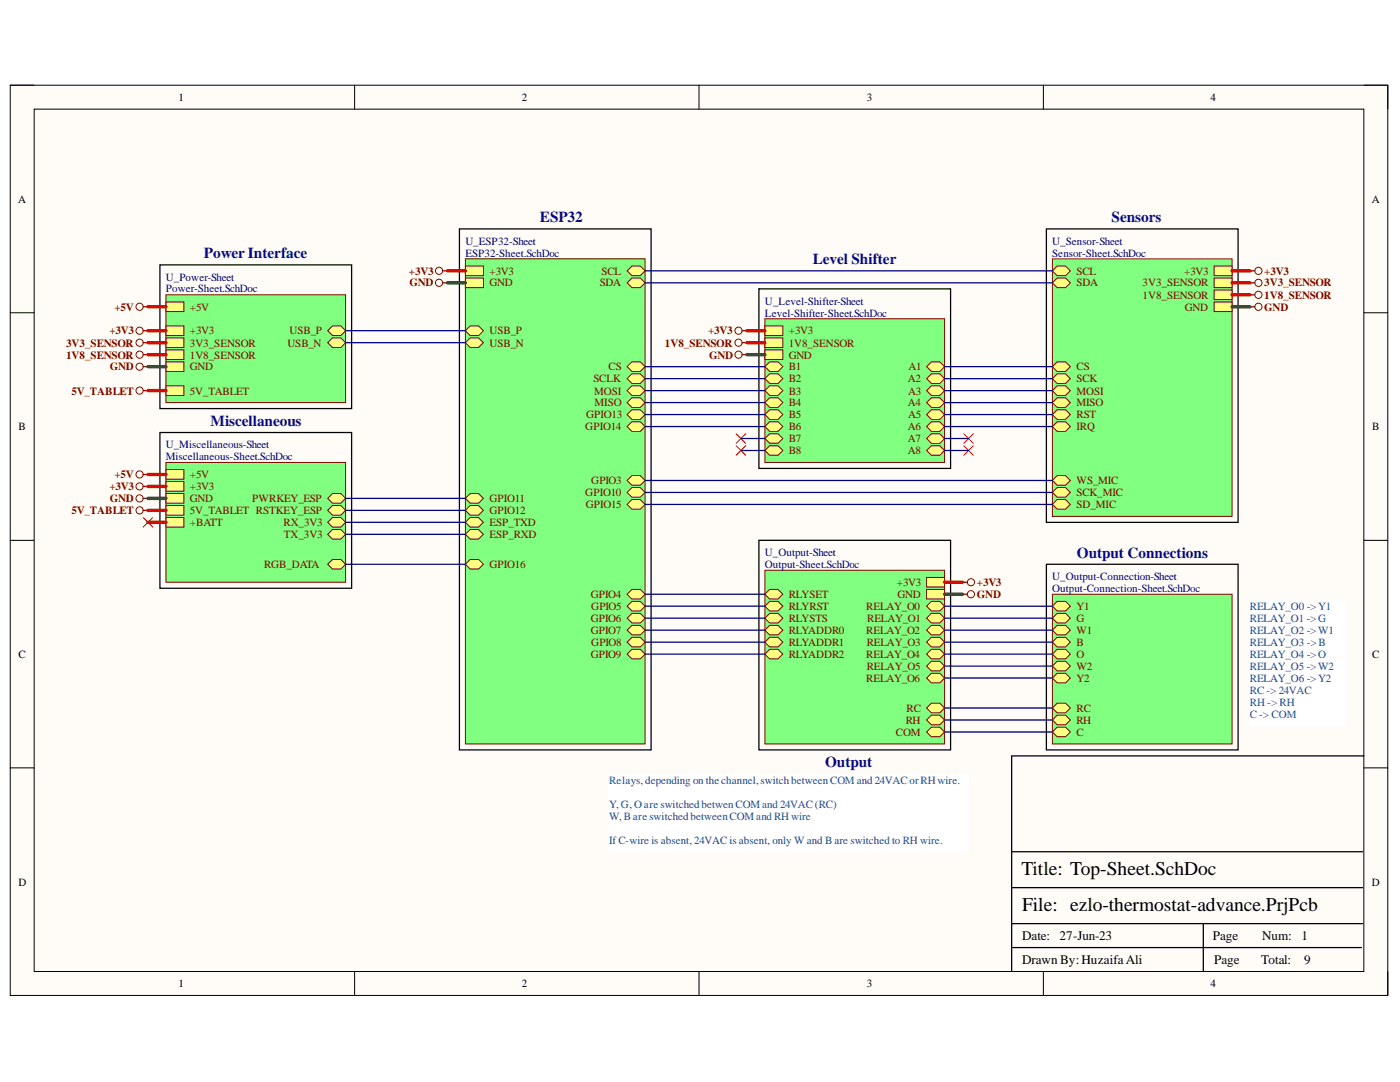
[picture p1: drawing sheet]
<svg xmlns="http://www.w3.org/2000/svg" width="279mm" height="216mm" viewBox="0 0 279 216" stroke-linecap="round" stroke-linejoin="round" font-family="sans-serif">
<path d="M2 17h275v181.6h-275z" fill-rule="evenodd" fill="#fffcf8"/>
<path d="M2 17h275v181.6h-275z" fill="none" stroke="#000" stroke-width=".2"/>
<path d="M6.8 21.8h265.4v172.1h-265.4z" fill-rule="evenodd" fill="#fffcf8"/>
<g fill="none" stroke="#000" stroke-width=".2">
<path d="M2 17h4.8M70.8 17v4.8M139.5 17v4.8M208.2 17v4.8M272.2 17h4.8v4.8M6.8 21.8h265.4v172.1h-265.4zM2 62.4h4.8M272.2 62.4h4.8M2 107.8h4.8M272.2 107.8h4.8M2 153.2h4.8M272.2 153.2h4.8"/>
<path d="M70.8 193.9v4.7M139.5 193.9v4.7M208.2 193.9v4.7M277 193.9v4.7"/>
</g>
<path d="M272.2 150.8h-70.3v43.1M201.9 177.1h70M201.9 170h70M201.9 189.1h69.8M201.9 184.3h70M240.1 184.3v9.6" fill="none" stroke="#000" stroke-width=".25"/>
<path d="M33.1 58.8h35.9v21.5h-35.9z" fill-rule="evenodd" fill="#80ff80"/>
<path d="M33.1 58.8h35.9v21.5h-35.9z" fill="none" stroke="#800000" stroke-width=".2"/>
<path d="M33.1 60.3h3.6v1.9h-3.6z" fill-rule="evenodd" fill="#ffff80"/>
<path d="M33.1 60.3h3.6v1.9h-3.6z" fill="none" stroke="#800000" stroke-width=".2"/>
<path d="M33.1 77h3.6v1.9h-3.6z" fill-rule="evenodd" fill="#ffff80"/>
<path d="M33.1 77h3.6v1.9h-3.6z" fill="none" stroke="#800000" stroke-width=".2"/>
<path d="M33.1 65h3.6v1.9h-3.6z" fill-rule="evenodd" fill="#ffff80"/>
<path d="M33.1 65h3.6v1.9h-3.6z" fill="none" stroke="#800000" stroke-width=".2"/>
<path d="M33.1 67.4h3.6v1.9h-3.6z" fill-rule="evenodd" fill="#ffff80"/>
<path d="M33.1 67.4h3.6v1.9h-3.6z" fill="none" stroke="#800000" stroke-width=".2"/>
<path d="M33.1 69.8h3.6v1.9h-3.6z" fill-rule="evenodd" fill="#ffff80"/>
<path d="M33.1 69.8h3.6v1.9h-3.6z" fill="none" stroke="#800000" stroke-width=".2"/>
<path d="M33.1 72.2h3.6v1.9h-3.6z" fill-rule="evenodd" fill="#ffff80"/>
<path d="M33.1 72.2h3.6v1.9h-3.6z" fill="none" stroke="#800000" stroke-width=".2"/>
<path d="M65.4 66l.9-1h1.7l1 1-1 .9h-1.7z" fill-rule="evenodd" fill="#ffff80"/>
<path d="M65.4 66l.9-1h1.7l1 1-1 .9h-1.7z" fill="none" stroke="#800000" stroke-width=".2"/>
<path d="M65.4 68.4l.9-1h1.7l1 1-1 .9h-1.7z" fill-rule="evenodd" fill="#ffff80"/>
<path d="M65.4 68.4l.9-1h1.7l1 1-1 .9h-1.7z" fill="none" stroke="#800000" stroke-width=".2"/>
<path d="M210 51.6h35.9v51.4h-35.9z" fill-rule="evenodd" fill="#80ff80"/>
<path d="M210 51.6h35.9v51.4h-35.9z" fill="none" stroke="#800000" stroke-width=".2"/>
<path d="M242.3 53.1h3.6v1.9h-3.6z" fill-rule="evenodd" fill="#ffff80"/>
<path d="M242.3 53.1h3.6v1.9h-3.6z" fill="none" stroke="#800000" stroke-width=".2"/>
<path d="M242.3 55.5h3.6v1.9h-3.6z" fill-rule="evenodd" fill="#ffff80"/>
<path d="M242.3 55.5h3.6v1.9h-3.6z" fill="none" stroke="#800000" stroke-width=".2"/>
<path d="M242.3 57.9h3.6v1.9h-3.6z" fill-rule="evenodd" fill="#ffff80"/>
<path d="M242.3 57.9h3.6v1.9h-3.6z" fill="none" stroke="#800000" stroke-width=".2"/>
<path d="M242.3 60.3h3.6v1.9h-3.6z" fill-rule="evenodd" fill="#ffff80"/>
<path d="M242.3 60.3h3.6v1.9h-3.6z" fill="none" stroke="#800000" stroke-width=".2"/>
<path d="M211 55.5h1.7l.9 .9-.9 1h-1.7l-1-1z" fill-rule="evenodd" fill="#ffff80"/>
<path d="M211 55.5h1.7l.9 .9-.9 1h-1.7l-1-1z" fill="none" stroke="#800000" stroke-width=".2"/>
<path d="M211 53.1h1.7l.9 .9-.9 1h-1.7l-1-1z" fill-rule="evenodd" fill="#ffff80"/>
<path d="M211 53.1h1.7l.9 .9-.9 1h-1.7l-1-1z" fill="none" stroke="#800000" stroke-width=".2"/>
<path d="M210 85.1l1-.9h1.7l.9 .9-.9 1h-1.7z" fill-rule="evenodd" fill="#ffff80"/>
<path d="M210 85.1l1-.9h1.7l.9 .9-.9 1h-1.7z" fill="none" stroke="#800000" stroke-width=".2"/>
<path d="M211 81.8h1.7l.9 .9-.9 1h-1.7l-1-1z" fill-rule="evenodd" fill="#ffff80"/>
<path d="M211 81.8h1.7l.9 .9-.9 1h-1.7l-1-1z" fill="none" stroke="#800000" stroke-width=".2"/>
<path d="M210 73.2l1-1h1.7l.9 1-.9 .9h-1.7z" fill-rule="evenodd" fill="#ffff80"/>
<path d="M210 73.2l1-1h1.7l.9 1-.9 .9h-1.7z" fill="none" stroke="#800000" stroke-width=".2"/>
<path d="M211 74.6h1.7l.9 1-.9 .9h-1.7l-1-.9z" fill-rule="evenodd" fill="#ffff80"/>
<path d="M211 74.6h1.7l.9 1-.9 .9h-1.7l-1-.9z" fill="none" stroke="#800000" stroke-width=".2"/>
<path d="M211 77h1.7l.9 .9-.9 1h-1.7l-1-1z" fill-rule="evenodd" fill="#ffff80"/>
<path d="M211 77h1.7l.9 .9-.9 1h-1.7l-1-1z" fill="none" stroke="#800000" stroke-width=".2"/>
<path d="M211 79.4h1.7l.9 .9-.9 1h-1.7l-1-1z" fill-rule="evenodd" fill="#ffff80"/>
<path d="M211 79.4h1.7l.9 .9-.9 1h-1.7l-1-1z" fill="none" stroke="#800000" stroke-width=".2"/>
<path d="M211 94.9h1.7l.9 1-.9 .9h-1.7l-1-.9z" fill-rule="evenodd" fill="#ffff80"/>
<path d="M211 94.9h1.7l.9 1-.9 .9h-1.7l-1-.9z" fill="none" stroke="#800000" stroke-width=".2"/>
<path d="M211 97.3h1.7l.9 1-.9 .9h-1.7l-1-.9z" fill-rule="evenodd" fill="#ffff80"/>
<path d="M211 97.3h1.7l.9 1-.9 .9h-1.7l-1-.9z" fill="none" stroke="#800000" stroke-width=".2"/>
<path d="M211 99.7h1.7l.9 .9-.9 1h-1.7l-1-1z" fill-rule="evenodd" fill="#ffff80"/>
<path d="M211 99.7h1.7l.9 .9-.9 1h-1.7l-1-1z" fill="none" stroke="#800000" stroke-width=".2"/>
<path d="M152.6 113.8h35.9v34.6h-35.9z" fill-rule="evenodd" fill="#80ff80"/>
<path d="M152.6 113.8h35.9v34.6h-35.9z" fill="none" stroke="#800000" stroke-width=".2"/>
<path d="M184.9 115.2h3.6v1.9h-3.6z" fill-rule="evenodd" fill="#ffff80"/>
<path d="M184.9 115.2h3.6v1.9h-3.6z" fill="none" stroke="#800000" stroke-width=".2"/>
<path d="M184.9 117.6h3.6v1.9h-3.6z" fill-rule="evenodd" fill="#ffff80"/>
<path d="M184.9 117.6h3.6v1.9h-3.6z" fill="none" stroke="#800000" stroke-width=".2"/>
<path d="M152.6 118.6l1-1h1.7l.9 1-.9 .9h-1.7z" fill-rule="evenodd" fill="#ffff80"/>
<path d="M152.6 118.6l1-1h1.7l.9 1-.9 .9h-1.7z" fill="none" stroke="#800000" stroke-width=".2"/>
<path d="M152.6 121l1-1h1.7l.9 1-.9 .9h-1.7z" fill-rule="evenodd" fill="#ffff80"/>
<path d="M152.6 121l1-1h1.7l.9 1-.9 .9h-1.7z" fill="none" stroke="#800000" stroke-width=".2"/>
<path d="M152.6 123.3l1-.9h1.7l.9 .9-.9 1h-1.7z" fill-rule="evenodd" fill="#ffff80"/>
<path d="M152.6 123.3l1-.9h1.7l.9 .9-.9 1h-1.7z" fill="none" stroke="#800000" stroke-width=".2"/>
<path d="M152.6 125.7l1-.9h1.7l.9 .9-.9 1h-1.7z" fill-rule="evenodd" fill="#ffff80"/>
<path d="M152.6 125.7l1-.9h1.7l.9 .9-.9 1h-1.7z" fill="none" stroke="#800000" stroke-width=".2"/>
<path d="M152.6 128.1l1-.9h1.7l.9 .9-.9 1h-1.7z" fill-rule="evenodd" fill="#ffff80"/>
<path d="M152.6 128.1l1-.9h1.7l.9 .9-.9 1h-1.7z" fill="none" stroke="#800000" stroke-width=".2"/>
<path d="M152.6 130.5l1-.9h1.7l.9 .9-.9 1h-1.7z" fill-rule="evenodd" fill="#ffff80"/>
<path d="M152.6 130.5l1-.9h1.7l.9 .9-.9 1h-1.7z" fill="none" stroke="#800000" stroke-width=".2"/>
<path d="M185.9 120h1.7l.9 1-.9 .9h-1.7l-1-.9z" fill-rule="evenodd" fill="#ffff80"/>
<path d="M185.9 120h1.7l.9 1-.9 .9h-1.7l-1-.9z" fill="none" stroke="#800000" stroke-width=".2"/>
<path d="M185.9 122.4h1.7l.9 1-.9 .9h-1.7l-1-.9z" fill-rule="evenodd" fill="#ffff80"/>
<path d="M185.9 122.4h1.7l.9 1-.9 .9h-1.7l-1-.9z" fill="none" stroke="#800000" stroke-width=".2"/>
<path d="M184.9 125.7l1-.9h1.7l.9 .9-.9 1h-1.7z" fill-rule="evenodd" fill="#ffff80"/>
<path d="M184.9 125.7l1-.9h1.7l.9 .9-.9 1h-1.7z" fill="none" stroke="#800000" stroke-width=".2"/>
<path d="M184.9 128.1l1-.9h1.7l.9 .9-.9 1h-1.7z" fill-rule="evenodd" fill="#ffff80"/>
<path d="M184.9 128.1l1-.9h1.7l.9 .9-.9 1h-1.7z" fill="none" stroke="#800000" stroke-width=".2"/>
<path d="M184.9 130.5l1-.9h1.7l.9 .9-.9 1h-1.7z" fill-rule="evenodd" fill="#ffff80"/>
<path d="M184.9 130.5l1-.9h1.7l.9 .9-.9 1h-1.7z" fill="none" stroke="#800000" stroke-width=".2"/>
<path d="M184.9 132.9l1-.9h1.7l.9 .9-.9 1h-1.7z" fill-rule="evenodd" fill="#ffff80"/>
<path d="M184.9 132.9l1-.9h1.7l.9 .9-.9 1h-1.7z" fill="none" stroke="#800000" stroke-width=".2"/>
<path d="M184.9 135.3l1-1h1.7l.9 1-.9 1h-1.7z" fill-rule="evenodd" fill="#ffff80"/>
<path d="M184.9 135.3l1-1h1.7l.9 1-.9 1h-1.7z" fill="none" stroke="#800000" stroke-width=".2"/>
<path d="M185.9 140.3h1.7l.9 1-.9 .9h-1.7l-1-.9z" fill-rule="evenodd" fill="#ffff80"/>
<path d="M185.9 140.3h1.7l.9 1-.9 .9h-1.7l-1-.9z" fill="none" stroke="#800000" stroke-width=".2"/>
<path d="M185.9 142.7h1.7l.9 1-.9 .9h-1.7l-1-.9z" fill-rule="evenodd" fill="#ffff80"/>
<path d="M185.9 142.7h1.7l.9 1-.9 .9h-1.7l-1-.9z" fill="none" stroke="#800000" stroke-width=".2"/>
<path d="M184.9 146.1l1-1h1.7l.9 1-.9 .9h-1.7z" fill-rule="evenodd" fill="#ffff80"/>
<path d="M184.9 146.1l1-1h1.7l.9 1-.9 .9h-1.7z" fill="none" stroke="#800000" stroke-width=".2"/>
<path d="M210 118.6h35.9v29.8h-35.9z" fill-rule="evenodd" fill="#80ff80"/>
<path d="M210 118.6h35.9v29.8h-35.9z" fill="none" stroke="#800000" stroke-width=".2"/>
<path d="M211 120h1.7l.9 1-.9 .9h-1.7l-1-.9z" fill-rule="evenodd" fill="#ffff80"/>
<path d="M211 120h1.7l.9 1-.9 .9h-1.7l-1-.9z" fill="none" stroke="#800000" stroke-width=".2"/>
<path d="M211 122.4h1.7l.9 1-.9 .9h-1.7l-1-.9z" fill-rule="evenodd" fill="#ffff80"/>
<path d="M211 122.4h1.7l.9 1-.9 .9h-1.7l-1-.9z" fill="none" stroke="#800000" stroke-width=".2"/>
<path d="M210 125.7l1-.9h1.7l.9 .9-.9 1h-1.7z" fill-rule="evenodd" fill="#ffff80"/>
<path d="M210 125.7l1-.9h1.7l.9 .9-.9 1h-1.7z" fill="none" stroke="#800000" stroke-width=".2"/>
<path d="M211 140.3h1.7l.9 1-.9 .9h-1.7l-1-.9z" fill-rule="evenodd" fill="#ffff80"/>
<path d="M211 140.3h1.7l.9 1-.9 .9h-1.7l-1-.9z" fill="none" stroke="#800000" stroke-width=".2"/>
<path d="M211 142.7h1.7l.9 1-.9 .9h-1.7l-1-.9z" fill-rule="evenodd" fill="#ffff80"/>
<path d="M211 142.7h1.7l.9 1-.9 .9h-1.7l-1-.9z" fill="none" stroke="#800000" stroke-width=".2"/>
<path d="M210 128.1l1-.9h1.7l.9 .9-.9 1h-1.7z" fill-rule="evenodd" fill="#ffff80"/>
<path d="M210 128.1l1-.9h1.7l.9 .9-.9 1h-1.7z" fill="none" stroke="#800000" stroke-width=".2"/>
<path d="M210 130.5l1-.9h1.7l.9 .9-.9 1h-1.7z" fill-rule="evenodd" fill="#ffff80"/>
<path d="M210 130.5l1-.9h1.7l.9 .9-.9 1h-1.7z" fill="none" stroke="#800000" stroke-width=".2"/>
<path d="M210 132.9l1-.9h1.7l.9 .9-.9 1h-1.7z" fill-rule="evenodd" fill="#ffff80"/>
<path d="M210 132.9l1-.9h1.7l.9 .9-.9 1h-1.7z" fill="none" stroke="#800000" stroke-width=".2"/>
<path d="M210 135.3l1-1h1.7l.9 1-.9 1h-1.7z" fill-rule="evenodd" fill="#ffff80"/>
<path d="M210 135.3l1-1h1.7l.9 1-.9 1h-1.7z" fill="none" stroke="#800000" stroke-width=".2"/>
<path d="M210 146.1l1-1h1.7l.9 1-.9 .9h-1.7z" fill-rule="evenodd" fill="#ffff80"/>
<path d="M210 146.1l1-1h1.7l.9 1-.9 .9h-1.7z" fill="none" stroke="#800000" stroke-width=".2"/>
<path d="M152.6 63.6h35.9v28.7h-35.9z" fill-rule="evenodd" fill="#80ff80"/>
<path d="M152.6 63.6h35.9v28.7h-35.9z" fill="none" stroke="#800000" stroke-width=".2"/>
<path d="M152.6 65h3.6v1.9h-3.6z" fill-rule="evenodd" fill="#ffff80"/>
<path d="M152.6 65h3.6v1.9h-3.6z" fill="none" stroke="#800000" stroke-width=".2"/>
<path d="M152.6 67.4h3.6v1.9h-3.6z" fill-rule="evenodd" fill="#ffff80"/>
<path d="M152.6 67.4h3.6v1.9h-3.6z" fill="none" stroke="#800000" stroke-width=".2"/>
<path d="M152.6 69.8h3.6v1.9h-3.6z" fill-rule="evenodd" fill="#ffff80"/>
<path d="M152.6 69.8h3.6v1.9h-3.6z" fill="none" stroke="#800000" stroke-width=".2"/>
<path d="M184.9 73.2l1-1h1.7l.9 1-.9 .9h-1.7z" fill-rule="evenodd" fill="#ffff80"/>
<path d="M184.9 73.2l1-1h1.7l.9 1-.9 .9h-1.7z" fill="none" stroke="#800000" stroke-width=".2"/>
<path d="M185.9 74.6h1.7l.9 1-.9 .9h-1.7l-1-.9z" fill-rule="evenodd" fill="#ffff80"/>
<path d="M185.9 74.6h1.7l.9 1-.9 .9h-1.7l-1-.9z" fill="none" stroke="#800000" stroke-width=".2"/>
<path d="M185.9 77h1.7l.9 .9-.9 1h-1.7l-1-1z" fill-rule="evenodd" fill="#ffff80"/>
<path d="M185.9 77h1.7l.9 .9-.9 1h-1.7l-1-1z" fill="none" stroke="#800000" stroke-width=".2"/>
<path d="M185.9 79.4h1.7l.9 .9-.9 1h-1.7l-1-1z" fill-rule="evenodd" fill="#ffff80"/>
<path d="M185.9 79.4h1.7l.9 .9-.9 1h-1.7l-1-1z" fill="none" stroke="#800000" stroke-width=".2"/>
<path d="M185.9 81.8h1.7l.9 .9-.9 1h-1.7l-1-1z" fill-rule="evenodd" fill="#ffff80"/>
<path d="M185.9 81.8h1.7l.9 .9-.9 1h-1.7l-1-1z" fill="none" stroke="#800000" stroke-width=".2"/>
<path d="M184.9 85.1l1-.9h1.7l.9 .9-.9 1h-1.7z" fill-rule="evenodd" fill="#ffff80"/>
<path d="M184.9 85.1l1-.9h1.7l.9 .9-.9 1h-1.7z" fill="none" stroke="#800000" stroke-width=".2"/>
<path d="M184.9 87.5l1-1h1.7l.9 1-.9 1h-1.7z" fill-rule="evenodd" fill="#ffff80"/>
<path d="M184.9 87.5l1-1h1.7l.9 1-.9 1h-1.7z" fill="none" stroke="#800000" stroke-width=".2"/>
<path d="M184.9 89.9l1-1h1.7l.9 1-.9 1h-1.7z" fill-rule="evenodd" fill="#ffff80"/>
<path d="M184.9 89.9l1-1h1.7l.9 1-.9 1h-1.7z" fill="none" stroke="#800000" stroke-width=".2"/>
<path d="M152.6 73.2l1-1h1.7l.9 1-.9 .9h-1.7z" fill-rule="evenodd" fill="#ffff80"/>
<path d="M152.6 73.2l1-1h1.7l.9 1-.9 .9h-1.7z" fill="none" stroke="#800000" stroke-width=".2"/>
<path d="M152.6 75.6l1-1h1.7l.9 1-.9 .9h-1.7z" fill-rule="evenodd" fill="#ffff80"/>
<path d="M152.6 75.6l1-1h1.7l.9 1-.9 .9h-1.7z" fill="none" stroke="#800000" stroke-width=".2"/>
<path d="M152.6 77.9l1-.9h1.7l.9 .9-.9 1h-1.7z" fill-rule="evenodd" fill="#ffff80"/>
<path d="M152.6 77.9l1-.9h1.7l.9 .9-.9 1h-1.7z" fill="none" stroke="#800000" stroke-width=".2"/>
<path d="M152.6 80.3l1-.9h1.7l.9 .9-.9 1h-1.7z" fill-rule="evenodd" fill="#ffff80"/>
<path d="M152.6 80.3l1-.9h1.7l.9 .9-.9 1h-1.7z" fill="none" stroke="#800000" stroke-width=".2"/>
<path d="M152.6 82.7l1-.9h1.7l.9 .9-.9 1h-1.7z" fill-rule="evenodd" fill="#ffff80"/>
<path d="M152.6 82.7l1-.9h1.7l.9 .9-.9 1h-1.7z" fill="none" stroke="#800000" stroke-width=".2"/>
<path d="M152.6 85.1l1-.9h1.7l.9 .9-.9 1h-1.7z" fill-rule="evenodd" fill="#ffff80"/>
<path d="M152.6 85.1l1-.9h1.7l.9 .9-.9 1h-1.7z" fill="none" stroke="#800000" stroke-width=".2"/>
<path d="M152.6 87.5l1-1h1.7l.9 1-.9 1h-1.7z" fill-rule="evenodd" fill="#ffff80"/>
<path d="M152.6 87.5l1-1h1.7l.9 1-.9 1h-1.7z" fill="none" stroke="#800000" stroke-width=".2"/>
<path d="M152.6 89.9l1-1h1.7l.9 1-.9 .9h-1.7z" fill-rule="evenodd" fill="#ffff80"/>
<path d="M152.6 89.9l1-1h1.7l.9 1-.9 .9h-1.7z" fill="none" stroke="#800000" stroke-width=".2"/>
<path d="M92.9 51.6h35.8v96.8h-35.8z" fill-rule="evenodd" fill="#80ff80"/>
<path d="M92.9 51.6h35.8v96.8h-35.8z" fill="none" stroke="#800000" stroke-width=".2"/>
<path d="M92.9 53.1h3.6v1.9h-3.6z" fill-rule="evenodd" fill="#ffff80"/>
<path d="M92.9 53.1h3.6v1.9h-3.6z" fill="none" stroke="#800000" stroke-width=".2"/>
<path d="M92.9 55.5h3.6v1.9h-3.6z" fill-rule="evenodd" fill="#ffff80"/>
<path d="M92.9 55.5h3.6v1.9h-3.6z" fill="none" stroke="#800000" stroke-width=".2"/>
<path d="M92.9 66l.9-1h1.7l1 1-1 .9h-1.7z" fill-rule="evenodd" fill="#ffff80"/>
<path d="M92.9 66l.9-1h1.7l1 1-1 .9h-1.7z" fill="none" stroke="#800000" stroke-width=".2"/>
<path d="M92.9 68.4l.9-1h1.7l1 1-1 .9h-1.7z" fill-rule="evenodd" fill="#ffff80"/>
<path d="M92.9 68.4l.9-1h1.7l1 1-1 .9h-1.7z" fill="none" stroke="#800000" stroke-width=".2"/>
<path d="M92.9 99.4l.9-.9h1.7l1 .9-1 1h-1.7z" fill-rule="evenodd" fill="#ffff80"/>
<path d="M92.9 99.4l.9-.9h1.7l1 .9-1 1h-1.7z" fill="none" stroke="#800000" stroke-width=".2"/>
<path d="M92.9 101.8l.9-.9h1.7l1 .9-1 1h-1.7z" fill-rule="evenodd" fill="#ffff80"/>
<path d="M92.9 101.8l.9-.9h1.7l1 .9-1 1h-1.7z" fill="none" stroke="#800000" stroke-width=".2"/>
<path d="M92.9 104.2l.9-.9h1.7l1 .9-1 1h-1.7z" fill-rule="evenodd" fill="#ffff80"/>
<path d="M92.9 104.2l.9-.9h1.7l1 .9-1 1h-1.7z" fill="none" stroke="#800000" stroke-width=".2"/>
<path d="M92.9 106.6l.9-.9h1.7l1 .9-1 1h-1.7z" fill-rule="evenodd" fill="#ffff80"/>
<path d="M92.9 106.6l.9-.9h1.7l1 .9-1 1h-1.7z" fill="none" stroke="#800000" stroke-width=".2"/>
<path d="M92.9 112.6l.9-1h1.7l1 1-1 .9h-1.7z" fill-rule="evenodd" fill="#ffff80"/>
<path d="M92.9 112.6l.9-1h1.7l1 1-1 .9h-1.7z" fill="none" stroke="#800000" stroke-width=".2"/>
<path d="M125.2 54l.9-.9h1.7l.9 .9-.9 1h-1.7z" fill-rule="evenodd" fill="#ffff80"/>
<path d="M125.2 54l.9-.9h1.7l.9 .9-.9 1h-1.7z" fill="none" stroke="#800000" stroke-width=".2"/>
<path d="M125.2 56.4l.9-.9h1.7l.9 .9-.9 1h-1.7z" fill-rule="evenodd" fill="#ffff80"/>
<path d="M125.2 56.4l.9-.9h1.7l.9 .9-.9 1h-1.7z" fill="none" stroke="#800000" stroke-width=".2"/>
<path d="M125.2 73.2l.9-1h1.7l.9 1-.9 .9h-1.7z" fill-rule="evenodd" fill="#ffff80"/>
<path d="M125.2 73.2l.9-1h1.7l.9 1-.9 .9h-1.7z" fill="none" stroke="#800000" stroke-width=".2"/>
<path d="M125.2 75.6l.9-1h1.7l.9 1-.9 .9h-1.7z" fill-rule="evenodd" fill="#ffff80"/>
<path d="M125.2 75.6l.9-1h1.7l.9 1-.9 .9h-1.7z" fill="none" stroke="#800000" stroke-width=".2"/>
<path d="M125.2 77.9l.9-.9h1.7l.9 .9-.9 1h-1.7z" fill-rule="evenodd" fill="#ffff80"/>
<path d="M125.2 77.9l.9-.9h1.7l.9 .9-.9 1h-1.7z" fill="none" stroke="#800000" stroke-width=".2"/>
<path d="M125.2 80.3l.9-.9h1.7l.9 .9-.9 1h-1.7z" fill-rule="evenodd" fill="#ffff80"/>
<path d="M125.2 80.3l.9-.9h1.7l.9 .9-.9 1h-1.7z" fill="none" stroke="#800000" stroke-width=".2"/>
<path d="M125.2 82.7l.9-.9h1.7l.9 .9-.9 1h-1.7z" fill-rule="evenodd" fill="#ffff80"/>
<path d="M125.2 82.7l.9-.9h1.7l.9 .9-.9 1h-1.7z" fill="none" stroke="#800000" stroke-width=".2"/>
<path d="M125.2 85.1l.9-.9h1.7l.9 .9-.9 1h-1.7z" fill-rule="evenodd" fill="#ffff80"/>
<path d="M125.2 85.1l.9-.9h1.7l.9 .9-.9 1h-1.7z" fill="none" stroke="#800000" stroke-width=".2"/>
<path d="M125.2 118.6l.9-1h1.7l.9 1-.9 .9h-1.7z" fill-rule="evenodd" fill="#ffff80"/>
<path d="M125.2 118.6l.9-1h1.7l.9 1-.9 .9h-1.7z" fill="none" stroke="#800000" stroke-width=".2"/>
<path d="M125.2 121l.9-1h1.7l.9 1-.9 .9h-1.7z" fill-rule="evenodd" fill="#ffff80"/>
<path d="M125.2 121l.9-1h1.7l.9 1-.9 .9h-1.7z" fill="none" stroke="#800000" stroke-width=".2"/>
<path d="M125.2 123.3l.9-.9h1.7l.9 .9-.9 1h-1.7z" fill-rule="evenodd" fill="#ffff80"/>
<path d="M125.2 123.3l.9-.9h1.7l.9 .9-.9 1h-1.7z" fill="none" stroke="#800000" stroke-width=".2"/>
<path d="M125.2 125.7l.9-.9h1.7l.9 .9-.9 1h-1.7z" fill-rule="evenodd" fill="#ffff80"/>
<path d="M125.2 125.7l.9-.9h1.7l.9 .9-.9 1h-1.7z" fill="none" stroke="#800000" stroke-width=".2"/>
<path d="M125.2 128.1l.9-.9h1.7l.9 .9-.9 1h-1.7z" fill-rule="evenodd" fill="#ffff80"/>
<path d="M125.2 128.1l.9-.9h1.7l.9 .9-.9 1h-1.7z" fill="none" stroke="#800000" stroke-width=".2"/>
<path d="M125.2 130.5l.9-.9h1.7l.9 .9-.9 1h-1.7z" fill-rule="evenodd" fill="#ffff80"/>
<path d="M125.2 130.5l.9-.9h1.7l.9 .9-.9 1h-1.7z" fill="none" stroke="#800000" stroke-width=".2"/>
<path d="M125.2 95.9l.9-1h1.7l.9 1-.9 .9h-1.7z" fill-rule="evenodd" fill="#ffff80"/>
<path d="M125.2 95.9l.9-1h1.7l.9 1-.9 .9h-1.7z" fill="none" stroke="#800000" stroke-width=".2"/>
<path d="M125.2 98.3l.9-1h1.7l.9 1-.9 .9h-1.7z" fill-rule="evenodd" fill="#ffff80"/>
<path d="M125.2 98.3l.9-1h1.7l.9 1-.9 .9h-1.7z" fill="none" stroke="#800000" stroke-width=".2"/>
<path d="M125.2 100.6l.9-.9h1.7l.9 .9-.9 1h-1.7z" fill-rule="evenodd" fill="#ffff80"/>
<g fill="none" stroke="#800000" stroke-width=".2">
<path d="M125.2 100.6l.9-.9h1.7l.9 .9-.9 1h-1.7z"/>
<circle cx="87.6" cy="54" r=".72"/>
<circle cx="87.6" cy="56.4" r=".72"/>
<circle cx="251.1" cy="54" r=".72"/>
<circle cx="251.1" cy="56.4" r=".72"/>
<circle cx="251.1" cy="58.8" r=".72"/>
<circle cx="27.9" cy="73.2" r=".72"/>
<circle cx="27.9" cy="61.2" r=".72"/>
<circle cx="27.9" cy="70.8" r=".72"/>
<circle cx="27.9" cy="66" r=".72"/>
<circle cx="27.9" cy="77.9" r=".72"/>
<circle cx="27.9" cy="68.4" r=".72"/>
<circle cx="147.4" cy="70.8" r=".72"/>
<circle cx="147.4" cy="66" r=".72"/>
<circle cx="147.4" cy="68.4" r=".72"/>
<circle cx="251.1" cy="61.2" r=".72"/>
<circle cx="27.9" cy="94.7" r=".72"/>
<circle cx="27.9" cy="97.1" r=".72"/>
<circle cx="27.9" cy="99.4" r=".72"/>
<circle cx="27.9" cy="101.8" r=".72"/>
</g>
<g fill="none" stroke="#800000" stroke-width=".25">
<path d="M88.3 54h1M88.3 56.4h1M249.5 54h.9M249.5 56.4h.9M249.5 58.8h.9M28.6 66h.9M28.6 73.2h.9M28.6 70.8h.9M28.6 61.2h.9M28.6 68.4h.9M28.6 77.9h.9M148.1 66h1"/>
<path d="M148.1 70.8h1M148.1 68.4h1M249.5 61.2h.9M28.6 97.1h.9M28.6 99.4h.9M28.6 94.7h.9M28.6 101.8h.9"/>
</g>
<path d="M146.9 86.5l1.9 2M146.9 88.9l1.9 1.9M148.8 86.5l-1.9 2M148.8 88.9l-1.9 1.9M192.3 86.5l2 2M192.3 88.9l2 2M194.3 86.5l-2 2M194.3 88.9l-2 2" fill="none" stroke="#f00" stroke-width=".2"/>
<path d="M33.1 92.3h35.9v23.9h-35.9z" fill-rule="evenodd" fill="#80ff80"/>
<path d="M33.1 92.3h35.9v23.9h-35.9z" fill="none" stroke="#800000" stroke-width=".2"/>
<path d="M33.1 93.7h3.6v1.9h-3.6z" fill-rule="evenodd" fill="#ffff80"/>
<path d="M33.1 93.7h3.6v1.9h-3.6z" fill="none" stroke="#800000" stroke-width=".2"/>
<path d="M33.1 96.1h3.6v1.9h-3.6z" fill-rule="evenodd" fill="#ffff80"/>
<path d="M33.1 96.1h3.6v1.9h-3.6z" fill="none" stroke="#800000" stroke-width=".2"/>
<path d="M33.1 98.5h3.6v1.9h-3.6z" fill-rule="evenodd" fill="#ffff80"/>
<path d="M33.1 98.5h3.6v1.9h-3.6z" fill="none" stroke="#800000" stroke-width=".2"/>
<path d="M33.1 100.9h3.6v1.9h-3.6z" fill-rule="evenodd" fill="#ffff80"/>
<path d="M33.1 100.9h3.6v1.9h-3.6z" fill="none" stroke="#800000" stroke-width=".2"/>
<path d="M65.4 99.4l.9-.9h1.7l1 .9-1 1h-1.7z" fill-rule="evenodd" fill="#ffff80"/>
<path d="M65.4 99.4l.9-.9h1.7l1 .9-1 1h-1.7z" fill="none" stroke="#800000" stroke-width=".2"/>
<path d="M65.4 101.8l.9-.9h1.7l1 .9-1 1h-1.7z" fill-rule="evenodd" fill="#ffff80"/>
<path d="M65.4 101.8l.9-.9h1.7l1 .9-1 1h-1.7z" fill="none" stroke="#800000" stroke-width=".2"/>
<path d="M65.4 104.2l.9-.9h1.7l1 .9-1 1h-1.7z" fill-rule="evenodd" fill="#ffff80"/>
<path d="M65.4 104.2l.9-.9h1.7l1 .9-1 1h-1.7z" fill="none" stroke="#800000" stroke-width=".2"/>
<path d="M65.4 106.6l.9-.9h1.7l1 .9-1 1h-1.7z" fill-rule="evenodd" fill="#ffff80"/>
<path d="M65.4 106.6l.9-.9h1.7l1 .9-1 1h-1.7z" fill="none" stroke="#800000" stroke-width=".2"/>
<path d="M65.4 112.6l.9-1h1.7l1 1-1 .9h-1.7z" fill-rule="evenodd" fill="#ffff80"/>
<path d="M65.4 112.6l.9-1h1.7l1 1-1 .9h-1.7z" fill="none" stroke="#800000" stroke-width=".2"/>
<path d="M33.1 103.3h3.6v1.9h-3.6z" fill-rule="evenodd" fill="#ffff80"/>
<g fill="none" stroke="#800000" stroke-width=".2">
<path d="M33.1 103.3h3.6v1.9h-3.6z"/>
<circle cx="193.8" cy="118.6" r=".71"/>
<circle cx="193.8" cy="116.2" r=".71"/>
</g>
<path d="M28.6 103.3l1.9 1.9M30.5 103.3l-1.9 1.9" fill="none" stroke="#f00" stroke-width=".2"/>
<path d="M31.9 52.8h38.3v28.7h-38.3zM91.7 45.7h38.2v103.9h-38.2zM151.5 57.6h38.2v35.9h-38.2zM208.8 45.7h38.3v58.5h-38.3zM31.9 86.3h38.3v31.1h-38.3zM151.5 107.8h38.2v41.8h-38.2zM208.8 112.6h38.3v37h-38.3z" fill="none" stroke="#000" stroke-width=".25"/>
<path d="M192.1 116.2h1M192.1 118.6h1" fill="none" stroke="#800000" stroke-width=".25"/>
<path d="M121.6 154.4h71.7v15.6h-71.7z" fill-rule="evenodd" fill="#fff"/>
<path d="M121.6 154.4h71.7v15.6h-71.7z" fill="none" stroke="#fff" stroke-width=".2"/>
<path d="M249.5 119.8h19.1v25.1h-19.1z" fill-rule="evenodd" fill="#fff"/>
<path d="M249.5 119.8h19.1v25.1h-19.1z" fill="none" stroke="#fff" stroke-width=".2"/>
<g fill="none" stroke="#f00" stroke-width=".68">
<path d="M89.3 54h3.6M245.9 54h3.6M245.9 56.4h3.6M245.9 58.8h3.6M29.5 66h3.6M29.5 68.4h3.6M29.5 70.8h3.6M29.5 61.2h3.6M29.5 77.9h3.6M149.1 66h3.5M149.1 68.4h3.5M29.5 97.1h3.6"/>
<path d="M29.5 94.7h3.6M29.5 101.8h3.6M29.5 104.2h3.6M188.5 116.2h3.6"/>
</g>
<path d="M89.3 56.4h3.6M29.5 73.2h3.6M149.1 70.8h3.5M245.9 61.2h3.6M29.5 99.4h3.6M188.5 118.6h3.6" fill="none" stroke="#274e13" stroke-width=".68"/>
<g fill="none" stroke="#000080" stroke-width=".25">
<path d="M128.7 54h81.3M128.7 56.4h81.3M69 66h23.9M69 68.4h23.9M128.7 73.2h23.9M128.7 75.6h23.9M128.7 77.9h23.9M188.5 73.2h21.5M188.5 75.6h21.5M188.5 77.9h21.5M69 99.4h23.9M128.7 80.3h23.9"/>
<path d="M128.7 82.7h23.9M128.7 85.1h23.9M128.7 95.9h81.3M128.7 98.3h81.3M147.9 87.5h4.7M147.9 89.9h4.7M188.5 80.3h21.5M188.5 82.7h21.5M188.5 85.1h21.5M188.5 87.5h4.8M188.5 89.9h4.8M69 101.8h23.9"/>
<path d="M69 104.2h23.9M69 106.6h23.9M69 112.6h23.9M128.7 118.6h23.9M128.7 100.6h81.3M128.7 121h23.9M128.7 123.3h23.9M128.7 125.7h23.9M128.7 128.1h23.9M128.7 130.5h23.9M188.5 121h21.5M188.5 123.4h21.5"/>
<path d="M188.5 125.7h21.5M188.5 128.1h21.5M188.5 130.5h21.5M188.5 132.9h21.5M188.5 135.3h21.5M188.5 141.3h21.5M188.5 143.7h21.5M188.5 146.1h21.5"/>
</g>
<g font-size="3.9">
<text x="203.8" y="174.6">Title: Top-Sheet.SchDoc</text>
<text x="204" y="181.8">File: ezlo-thermostat-advance.PrjPcb</text>
</g>
<g font-size="3" fill="#0b0b8e">
<text x="107.8" y="44.3">ESP32</text>
<text x="221.9" y="44.3">Sensors</text>
<text x="40.7" y="51.5">Power Interface</text>
<text x="162.2" y="52.7">Level Shifter</text>
<text x="42" y="85">Miscellaneous</text>
<text x="214.9" y="111.3">Output Connections</text>
<text x="164.7" y="153.1">Output</text>
</g>
<g font-size="2.6">
<text x="204" y="187.6">Date:</text>
<text x="211.5" y="187.6">27-Jun-23</text>
<text x="242.1" y="187.6">Page</text>
<text x="251.9" y="187.6">Num:</text>
<text x="259.7" y="187.6">1</text>
<text x="204" y="192.4">Drawn By: HuzaifaAli</text>
<text x="242.3" y="192.4">Page</text>
<text x="251.7" y="192.4">Total:</text>
<text x="260.3" y="192.4">9</text>
</g>
<g font-size="2.2">
<text x="35.6" y="20.1">1</text>
<text x="104.1" y="20.1">2</text>
<text x="173" y="20.1">3</text>
<text x="241.6" y="20.1">4</text>
<text x="3.6" y="40.4">A</text>
<text x="273.8" y="40.4">A</text>
<text x="3.7" y="85.8">B</text>
<text x="273.9" y="85.8">B</text>
<text x="3.7" y="131.3">C</text>
<text x="273.9" y="131.3">C</text>
<text x="3.7" y="176.7">D</text>
<text x="273.8" y="176.7">D</text>
<text x="35.6" y="197">1</text>
<text x="104.1" y="197">2</text>
<text x="173" y="197">3</text>
<text x="241.6" y="197">4</text>
</g>
<g font-size="2.2" fill="#000080">
<text x="92.9" y="48.8">U_ESP32-Sheet</text>
<text x="92.9" y="51.2">ESP32-Sheet.SchDoc</text>
<text x="210" y="48.8">U_Sensor-Sheet</text>
<text x="210" y="51.2">Sensor-Sheet.SchDoc</text>
<text x="33.1" y="56">U_Power-Sheet</text>
<text x="33.1" y="58.4">Power-Sheet.SchDoc</text>
<text x="152.7" y="60.8">U_Level-Shifter-Sheet</text>
<text x="152.7" y="63.2">Level-Shifter-Sheet.SchDoc</text>
<text x="33.1" y="89.5">U_Miscellaneous-Sheet</text>
<text x="33.1" y="91.8">Miscellaneous-Sheet.SchDoc</text>
<text x="152.7" y="110.9">U_Output-Sheet</text>
<text x="152.7" y="113.4">Output-Sheet.SchDoc</text>
<text x="210" y="115.8">U_Output-Connection-Sheet</text>
<text x="210" y="118.1">Output-Connection-Sheet.SchDoc</text>
</g>
<g font-size="2.2" fill="#800000">
<text x="81.6" y="54.8">+3V3</text>
<text x="81.7" y="57.2">GND</text>
<text x="97.7" y="54.8">+3V3</text>
<text x="97.7" y="57.2">GND</text>
<text x="119.7" y="57.2">SDA</text>
<text x="120" y="54.8">SCL</text>
<text x="214.8" y="57.2">SDA</text>
<text x="214.8" y="54.8">SCL</text>
<text x="228" y="57.2">3V3_SENSOR</text>
<text x="228" y="59.6">1V8_SENSOR</text>
<text x="236.3" y="54.8">+3V3</text>
<text x="252.3" y="54.8">+3V3</text>
<text x="252.3" y="57.2">3V3_SENSOR</text>
<text x="252.3" y="59.6">1V8_SENSOR</text>
<text x="22.8" y="62">+5V</text>
<text x="37.9" y="62">+5V</text>
<text x="236.5" y="62">GND</text>
<text x="252.3" y="62">GND</text>
<text x="13.2" y="69.2">3V3_SENSOR</text>
<text x="13.2" y="71.5">1V8_SENSOR</text>
<text x="21.8" y="66.7">+3V3</text>
<text x="37.9" y="66.7">+3V3</text>
<text x="37.9" y="69.2">3V3_SENSOR</text>
<text x="37.9" y="71.5">1V8_SENSOR</text>
<text x="57.3" y="69.2">USB_N</text>
<text x="57.8" y="66.7">USB_P</text>
<text x="97.7" y="66.7">USB_P</text>
<text x="97.7" y="69.2">USB_N</text>
<text x="132.7" y="69.2">1V8_SENSOR</text>
<text x="141.3" y="66.7">+3V3</text>
<text x="141.5" y="71.5">GND</text>
<text x="157.4" y="66.7">+3V3</text>
<text x="157.4" y="69.2">1V8_SENSOR</text>
<text x="157.4" y="71.5">GND</text>
<text x="21.9" y="73.9">GND</text>
<text x="37.9" y="73.9">GND</text>
<text x="118.4" y="76.3">SCLK</text>
<text x="121.5" y="73.9">CS</text>
<text x="157.4" y="73.9">B1</text>
<text x="157.4" y="76.3">B2</text>
<text x="181.2" y="76.3">A2</text>
<text x="181.3" y="73.9">A1</text>
<text x="214.8" y="73.9">CS</text>
<text x="214.8" y="76.3">SCK</text>
<text x="14.3" y="78.7">5V_TABLET</text>
<text x="37.9" y="78.7">5V_TABLET</text>
<text x="117" y="83.5">GPIO13</text>
<text x="118.6" y="78.7">MOSI</text>
<text x="118.7" y="81.1">MISO</text>
<text x="157.4" y="78.7">B3</text>
<text x="157.4" y="81.1">B4</text>
<text x="157.4" y="83.5">B5</text>
<text x="181.2" y="81.1">A4</text>
<text x="181.3" y="78.7">A3</text>
<text x="181.3" y="83.5">A5</text>
<text x="214.8" y="83.5">RST</text>
<text x="214.8" y="78.7">MOSI</text>
<text x="214.8" y="81.1">MISO</text>
<text x="116.8" y="85.8">GPIO14</text>
<text x="157.4" y="85.8">B6</text>
<text x="157.4" y="88.3">B7</text>
<text x="181.2" y="85.8">A6</text>
<text x="181.2" y="88.3">A7</text>
<text x="214.8" y="85.8">IRQ</text>
<text x="22.8" y="95.5">+5V</text>
<text x="37.9" y="95.5">+5V</text>
<text x="157.4" y="90.7">B8</text>
<text x="181.2" y="90.7">A8</text>
<text x="21.8" y="97.8">+3V3</text>
<text x="21.9" y="100.2">GND</text>
<text x="37.9" y="97.8">+3V3</text>
<text x="37.9" y="100.2">GND</text>
<text x="50.3" y="100.2">PWRKEY_ESP</text>
<text x="97.7" y="100.2">GPIO11</text>
<text x="116.8" y="99">GPIO10</text>
<text x="116.9" y="101.4">GPIO15</text>
<text x="118" y="96.7">GPIO3</text>
<text x="214.8" y="96.7">WS_MIC</text>
<text x="214.8" y="99">SCK_MIC</text>
<text x="214.8" y="101.4">SD_MIC</text>
<text x="14.3" y="102.6">5V_TABLET</text>
<text x="37.9" y="102.6">5V_TABLET RSTKEY_ESP</text>
<text x="37.9" y="105">+BATT</text>
<text x="56.6" y="105">RX_3V3</text>
<text x="56.7" y="107.4">TX_3V3</text>
<text x="97.7" y="102.6">GPIO12</text>
<text x="97.7" y="105">ESP_TXD</text>
<text x="97.7" y="107.4">ESP_RXD</text>
<text x="52.7" y="113.4">RGB_DATA</text>
<text x="97.7" y="113.4">GPIO16</text>
<text x="117.9" y="119.3">GPIO4</text>
<text x="157.4" y="119.3">RLYSET</text>
<text x="179" y="116.9">+3V3</text>
<text x="179.1" y="119.3">GND</text>
<text x="195" y="116.9">+3V3</text>
<text x="195" y="119.3">GND</text>
<text x="117.9" y="124.1">GPIO6</text>
<text x="118" y="121.7">GPIO5</text>
<text x="157.4" y="121.7">RLYRST</text>
<text x="157.4" y="124.1">RLYSTS</text>
<text x="172.9" y="121.7">RELAY_O0</text>
<text x="173.1" y="124.1">RELAY_O1</text>
<text x="214.8" y="121.7">Y1</text>
<text x="214.8" y="124.1">G</text>
<text x="117.9" y="126.5">GPIO7</text>
<text x="117.9" y="131.3">GPIO9</text>
<text x="118" y="128.9">GPIO8</text>
<text x="157.4" y="126.5">RLYADDR0</text>
<text x="157.4" y="128.9">RLYADDR1</text>
<text x="157.4" y="131.3">RLYADDR2</text>
<text x="172.9" y="126.5">RELAY_O2</text>
<text x="172.9" y="131.3">RELAY_O4</text>
<text x="173" y="128.9">RELAY_O3</text>
<text x="214.8" y="126.5">W1</text>
<text x="214.8" y="128.9">B</text>
<text x="214.8" y="131.3">O</text>
<text x="172.9" y="136.1">RELAY_O6</text>
<text x="173" y="133.7">RELAY_O5</text>
<text x="214.8" y="133.7">W2</text>
<text x="214.8" y="136.1">Y2</text>
<text x="180.9" y="142.1">RC</text>
<text x="214.8" y="142.1">RC</text>
<text x="178.8" y="146.8">COM</text>
<text x="180.8" y="144.4">RH</text>
<text x="214.8" y="144.4">RH</text>
<text x="214.8" y="146.8">C</text>
</g>
<g font-size="2.2" fill="#0b5394">
<text x="249.4" y="121.7">RELAY_O0 -&gt;Y1</text>
<text x="249.4" y="124.1">RELAY_O1 -&gt;G</text>
<text x="249.4" y="126.5">RELAY_O2 -&gt;W1</text>
<text x="249.4" y="128.9">RELAY_O3 -&gt;B</text>
<text x="249.4" y="131.3">RELAY_O4 -&gt;O</text>
<text x="249.4" y="133.7">RELAY_O5 -&gt;W2</text>
<text x="249.4" y="136.1">RELAY_O6 -&gt;Y2</text>
<text x="249.4" y="138.4">RC -&gt; 24VAC</text>
<text x="249.4" y="140.9">RH -&gt; RH</text>
<text x="249.4" y="143.2">C -&gt; COM</text>
<text x="121.5" y="156.4">Relays,depending on thechannel,switchbetweenCOM and 24VACorRHwire.</text>
<text x="121.5" y="161.2">Y, G, Oare switchedbetwenCOM and 24VAC(RC)</text>
<text x="121.5" y="163.5">W, Bare switchedbetweenCOM and RHwire</text>
<text x="121.5" y="168.4">IfC-wire is absent, 24VAC is absent, only W and B are switched to RH wire.</text>
</g>
</svg>
